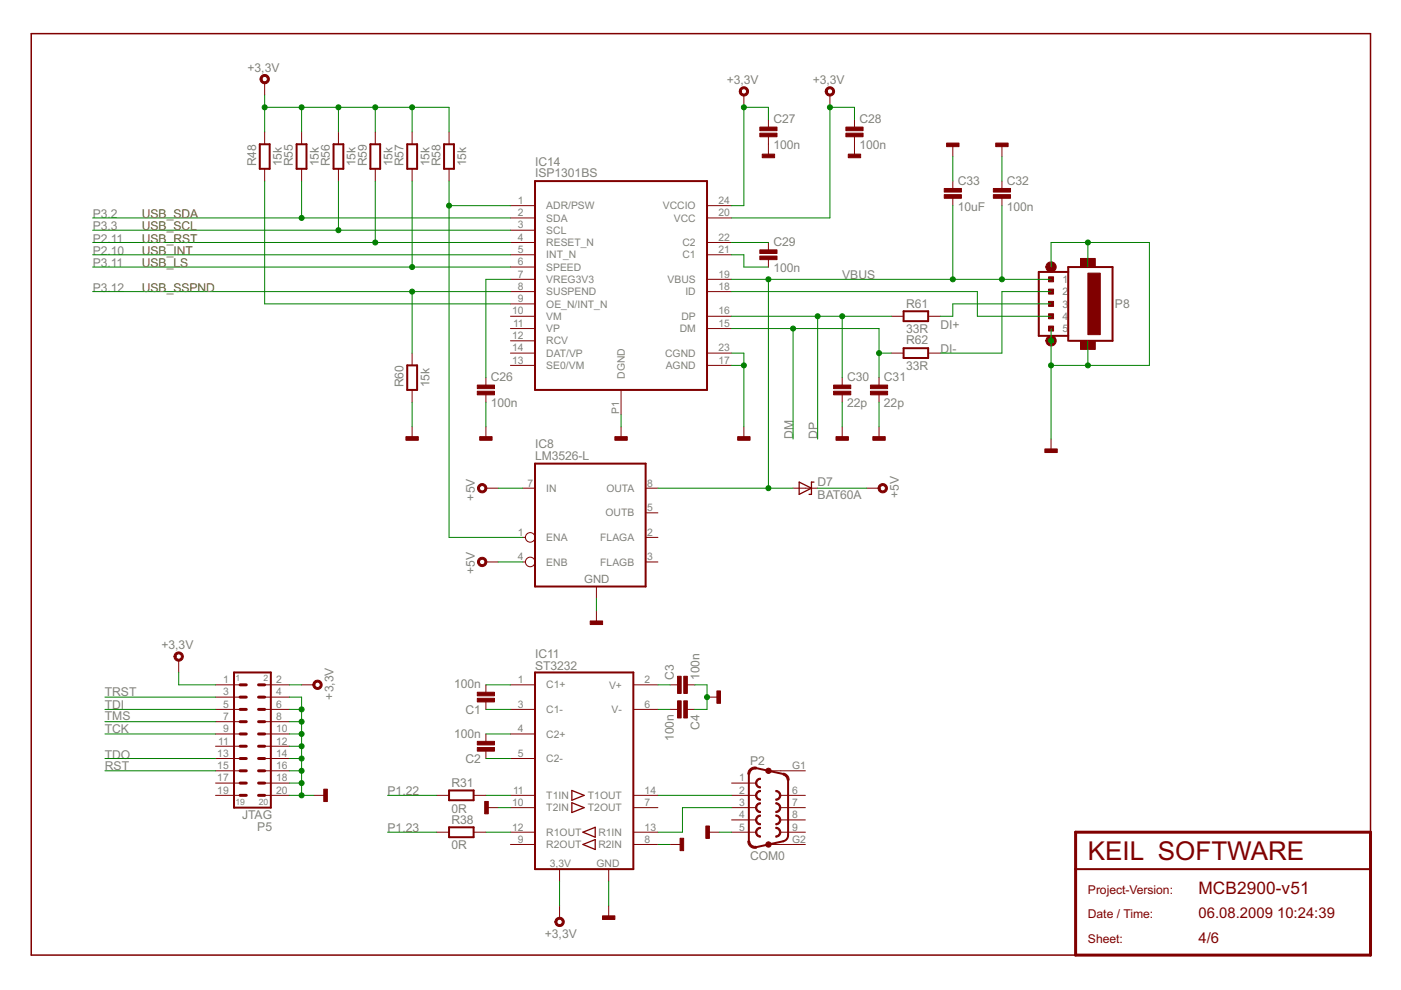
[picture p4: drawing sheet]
<svg xmlns="http://www.w3.org/2000/svg" width="297mm" height="210mm" viewBox="0 0 297 210" stroke-linecap="round" stroke-linejoin="round" font-family="sans-serif">
<g fill="#800000" stroke="#800000" stroke-width=".32">
<path d="M6.6 7.1v195.4z"/>
<path d="M6.6 7.1h284z"/>
<path d="M290.6 7.1v169.3z"/>
<path d="M6.6 202.5h221.4z"/>
</g>
<g fill="#800000" stroke="#800000" stroke-width=".63">
<path d="M228 184.3v18.2z"/>
<path d="M228 176.4v7.9z"/>
<path d="M228 176.4h62.6z"/>
<path d="M290.6 176.4v7.9z"/>
<path d="M290.6 184.3v18.2z"/>
<path d="M228 202.5h62.6z"/>
<path d="M50.9 155.6h1.3z"/>
<path d="M50.9 153h1.3z"/>
<path d="M50.9 150.4h1.3z"/>
<path d="M50.9 147.8h1.3z"/>
<path d="M50.9 145.2h1.3z"/>
<path d="M54.8 155.6h1.3z"/>
<path d="M54.8 153h1.3z"/>
<path d="M54.8 150.4h1.3z"/>
<path d="M54.8 147.8h1.3z"/>
<path d="M54.8 145.2h1.3z"/>
<path d="M50.9 158.2h1.3z"/>
<path d="M50.9 160.8h1.3z"/>
<path d="M50.9 163.4h1.3z"/>
<path d="M50.9 166h1.3z"/>
<path d="M50.9 168.6h1.3z"/>
<path d="M54.8 158.2h1.3z"/>
<path d="M54.8 160.8h1.3z"/>
<path d="M54.8 163.4h1.3z"/>
<path d="M54.8 166h1.3z"/>
<path d="M54.8 168.6h1.3z"/>
</g>
<g fill="#800000" stroke="#800000" stroke-width=".42">
<path d="M228 184.3h62.6z"/>
<path d="M113.4 142.6h20.9z"/>
<path d="M134.3 142.6v41.7z"/>
<path d="M113.4 184.3h20.9z"/>
<path d="M113.4 142.6v41.7z"/>
<path d="M160.3 162.9l2.6 .5z"/>
<path d="M162.9 163.4l3.2 .7z"/>
<path d="M167.1 165.4v11.7z"/>
<path d="M158.8 164.1v14.3z"/>
<path d="M160.3 179.6l2.6-.6z"/>
<path d="M162.9 179l3.2-.6z"/>
<path d="M95.2 167.6h5.2z"/>
<path d="M100.4 167.6v2.1z"/>
<path d="M95.2 169.7h5.2z"/>
<path d="M95.2 167.6v2.1z"/>
<path d="M95.2 175.4h5.2z"/>
<path d="M100.4 175.4v2.1z"/>
<path d="M95.2 177.5h5.2z"/>
<path d="M95.2 175.4v2.1z"/>
<path d="M49.6 142.6h7.8z"/>
<path d="M57.4 142.6v28.6z"/>
<path d="M49.6 171.2h7.8z"/>
<path d="M49.6 142.6v28.6z"/>
<path d="M55.1 30.6v5.2z"/>
<path d="M55.1 30.6h2.1z"/>
<path d="M57.2 30.6v5.2z"/>
<path d="M55.1 35.8h2.1z"/>
<path d="M62.9 30.6v5.2z"/>
<path d="M62.9 30.6h2.1z"/>
<path d="M65 30.6v5.2z"/>
<path d="M62.9 35.8h2.1z"/>
<path d="M70.7 30.6v5.2z"/>
<path d="M70.7 30.6h2.1z"/>
<path d="M72.8 30.6v5.2z"/>
<path d="M70.7 35.8h2.1z"/>
<path d="M86.3 30.6v5.2z"/>
<path d="M86.3 30.6h2.1z"/>
<path d="M88.4 30.6v5.2z"/>
<path d="M86.3 35.8h2.1z"/>
<path d="M94.1 30.6v5.2z"/>
<path d="M94.1 30.6h2.1z"/>
<path d="M96.2 30.6v5.2z"/>
<path d="M94.1 35.8h2.1z"/>
<path d="M78.5 30.6v5.2z"/>
<path d="M78.5 30.6h2.1z"/>
<path d="M80.6 30.6v5.2z"/>
<path d="M78.5 35.8h2.1z"/>
<path d="M86.3 77.5v5.2z"/>
<path d="M86.3 77.5h2.1z"/>
<path d="M88.4 77.5v5.2z"/>
<path d="M86.3 82.7h2.1z"/>
<path d="M191.6 66h5.2z"/>
<path d="M196.8 66v2.1z"/>
<path d="M191.6 68.1h5.2z"/>
<path d="M191.6 66v2.1z"/>
<path d="M191.6 73.8h5.2z"/>
<path d="M196.8 73.8v2.1z"/>
<path d="M191.6 75.9h5.2z"/>
<path d="M191.6 73.8v2.1z"/>
<path d="M113.4 124.4h23.5z"/>
<path d="M136.9 98.3v26.1z"/>
<path d="M113.4 98.3h23.5z"/>
<path d="M113.4 98.3v26.1z"/>
<path d="M113.4 82.7h36.5z"/>
<path d="M149.9 38.4v44.3z"/>
<path d="M113.4 38.4h36.5z"/>
<path d="M113.4 38.4v44.3z"/>
<path d="M220.2 57.7h6.3z"/>
<path d="M220.2 57.7v13.5z"/>
<path d="M220.2 71.2h6.3z"/>
<path d="M226.8 72.3h9.1z"/>
<path d="M226.5 56.6h9.4z"/>
<path d="M226.5 56.6v1.1z"/>
<path d="M226.5 57.7v13.5z"/>
<path d="M226.5 71.2v1.1z"/>
<path d="M235.9 56.6v15.7z"/>
</g>
<g fill="#800000" stroke="#800000" stroke-width=".21">
<path d="M118.6 192.1v2.6z"/>
<path d="M129.1 192.1v2.6z"/>
<path d="M149.9 147.8h2.6z"/>
<path d="M149.9 176.4h2.6z"/>
<path d="M66.5 168.6h2.7z"/>
<path d="M63.9 145.2h2.6z"/>
<path d="M37.9 140v2.6z"/>
<path d="M108.2 145.2h5.2z"/>
<path d="M108.2 150.4h5.2z"/>
<path d="M108.2 155.6h5.2z"/>
<path d="M108.2 160.8h5.2z"/>
<path d="M108.2 168.6h5.2z"/>
<path d="M108.2 171.2h5.2z"/>
<path d="M108.2 176.4h5.2z"/>
<path d="M108.2 179h5.2z"/>
<path d="M134.3 145.2h5.2z"/>
<path d="M134.3 150.4h5.2z"/>
<path d="M134.3 168.6h5.2z"/>
<path d="M134.3 171.2h5.2z"/>
<path d="M134.3 176.4h5.2z"/>
<path d="M134.3 179h5.2z"/>
<path d="M118.6 184.3v2.6z"/>
<path d="M129.1 184.3v2.6z"/>
<path d="M155.1 166h5.2z"/>
<path d="M165.5 168.6h5.3z"/>
<path d="M155.1 168.6h5.2z"/>
<path d="M165.5 171.2h5.3z"/>
<path d="M155.1 171.2h5.2z"/>
<path d="M165.5 173.8h5.3z"/>
<path d="M155.1 173.8h5.2z"/>
<path d="M165.5 176.4h5.3z"/>
<path d="M155.1 176.4h5.2z"/>
<path d="M165.5 163.4h5.3z"/>
<path d="M165.5 179h5.3z"/>
<path d="M162.9 163.4h2.6z"/>
<path d="M162.9 179h2.6z"/>
<path d="M103 148.8v1.6z"/>
<path d="M103 145.2v1.5z"/>
<path d="M103 159.3v1.5z"/>
<path d="M103 155.6v1.6z"/>
<path d="M142.1 145.2h1.6z"/>
<path d="M145.7 145.2h1.6z"/>
<path d="M145.7 150.4h1.6z"/>
<path d="M142.1 150.4h1.6z"/>
<path d="M92.6 168.6h2.6z"/>
<path d="M100.4 168.6h2.6z"/>
<path d="M92.6 176.4h2.6z"/>
<path d="M100.4 176.4h2.6z"/>
<path d="M45.7 145.2h5.2z"/>
<path d="M45.7 147.8h5.2z"/>
<path d="M45.7 150.4h5.2z"/>
<path d="M45.7 153h5.2z"/>
<path d="M45.7 155.6h5.2z"/>
<path d="M45.7 158.2h5.2z"/>
<path d="M45.7 160.8h5.2z"/>
<path d="M45.7 163.4h5.2z"/>
<path d="M45.7 166h5.2z"/>
<path d="M45.7 168.6h5.2z"/>
<path d="M56.1 145.2h5.2z"/>
<path d="M56.1 147.8h5.2z"/>
<path d="M56.1 150.4h5.2z"/>
<path d="M56.1 153h5.2z"/>
<path d="M56.1 155.6h5.2z"/>
<path d="M56.1 158.2h5.2z"/>
<path d="M56.1 160.8h5.2z"/>
<path d="M56.1 163.4h5.2z"/>
<path d="M56.1 166h5.2z"/>
<path d="M56.1 168.6h5.2z"/>
<path d="M56.1 17.5v2.7z"/>
<path d="M87.4 90.5v2.6z"/>
<path d="M131.7 90.5v2.6z"/>
<path d="M103 90.5v2.6z"/>
<path d="M157.7 90.5v2.6z"/>
<path d="M157.7 20.2v2.6z"/>
<path d="M176 20.2v2.6z"/>
<path d="M162.9 30.6v2.6z"/>
<path d="M181.2 30.6v2.6z"/>
<path d="M178.6 90.5v2.6z"/>
<path d="M186.4 90.5v2.6z"/>
<path d="M212.4 30.6v2.6z"/>
<path d="M202 30.6v2.6z"/>
<path d="M222.8 93.1v2.6z"/>
<path d="M126.4 129.6v2.6z"/>
<path d="M103 103.5h2.6z"/>
<path d="M103 119.1h2.6z"/>
<path d="M183.8 103.5h2.6z"/>
<path d="M56.1 35.8v2.6z"/>
<path d="M56.1 28v2.6z"/>
<path d="M63.9 35.8v2.6z"/>
<path d="M63.9 28v2.6z"/>
<path d="M71.8 35.8v2.6z"/>
<path d="M71.8 28v2.6z"/>
<path d="M87.4 35.8v2.6z"/>
<path d="M87.4 28v2.6z"/>
<path d="M95.2 35.8v2.6z"/>
<path d="M95.2 28v2.6z"/>
<path d="M79.6 35.8v2.6z"/>
<path d="M79.6 28v2.6z"/>
<path d="M87.4 82.7v2.6z"/>
<path d="M87.4 74.9v2.6z"/>
<path d="M189 67.1h2.6z"/>
<path d="M196.8 67.1h2.6z"/>
<path d="M189 74.9h2.6z"/>
<path d="M196.8 74.9h2.6z"/>
<path d="M103 80.1v1.5z"/>
<path d="M103 83.7v1.6z"/>
<path d="M162.9 25.4v1.5z"/>
<path d="M162.9 29v1.6z"/>
<path d="M181.2 25.4v1.5z"/>
<path d="M181.2 29v1.6z"/>
<path d="M162.9 51.4v1.6z"/>
<path d="M162.9 55.1v1.5z"/>
<path d="M212.4 38.4v1.6z"/>
<path d="M212.4 42v1.6z"/>
<path d="M178.6 80.1v1.5z"/>
<path d="M178.6 83.7v1.6z"/>
<path d="M186.4 80.1v1.5z"/>
<path d="M186.4 83.7v1.6z"/>
<path d="M202 38.4v1.6z"/>
<path d="M202 42v1.6z"/>
<path d="M168.1 103.5h2.7z"/>
<path d="M170.8 103.5h2.6z"/>
<path d="M110.8 103.5h2.6z"/>
<path d="M126.4 124.4v2.6z"/>
<path d="M110.8 113.9h.6z"/>
<path d="M136.9 113.9h2.6z"/>
<path d="M136.9 103.5h2.6z"/>
<path d="M110.8 119.1h.6z"/>
<path d="M136.9 119.1h2.6z"/>
<path d="M136.9 108.7h2.6z"/>
<path d="M149.9 43.6h5.2z"/>
<path d="M149.9 46.2h5.2z"/>
<path d="M131.7 82.7v5.2z"/>
<path d="M108.2 43.6h5.2z"/>
<path d="M108.2 46.2h5.2z"/>
<path d="M108.2 48.8h5.2z"/>
<path d="M108.2 51.4h5.2z"/>
<path d="M108.2 54h5.2z"/>
<path d="M108.2 56.6h5.2z"/>
<path d="M108.2 59.2h5.2z"/>
<path d="M108.2 61.8h5.2z"/>
<path d="M108.2 64.4h5.2z"/>
<path d="M108.2 67.1h5.2z"/>
<path d="M108.2 69.7h5.2z"/>
<path d="M108.2 72.3h5.2z"/>
<path d="M149.9 74.9h5.2z"/>
<path d="M149.9 51.4h5.2z"/>
<path d="M149.9 54h5.2z"/>
<path d="M149.9 59.2h5.2z"/>
<path d="M149.9 61.8h5.2z"/>
<path d="M149.9 77.5h5.2z"/>
<path d="M149.9 67.1h5.2z"/>
<path d="M149.9 69.7h5.2z"/>
<path d="M108.2 74.9h5.2z"/>
<path d="M108.2 77.5h5.2z"/>
<path d="M142.1 179h2.6z"/>
<path d="M103 171.2h2.6z"/>
<path d="M117.8 194.9a1 1 0 0 1 1.6 0 1 1 0 0 1-.4 1.5 1 1 0 0 1-1.4-.9h.5a.58 .58 0 0 1 .8-.5 .58 .58 0 0 1 .1 .9 .58 .58 0 0 1-.9-.3v-.1h-.5z" fill-rule="evenodd"/>
<path d="M66.5 144.6a.99 .99 0 0 1 1.6 0 .99 .99 0 0 1-.5 1.5 .99 .99 0 0 1-1.3-.9h.5a.57 .57 0 0 1 .8-.5 .57 .57 0 0 1 .1 1 .57 .57 0 0 1-.9-.3v-.2h-.5z" fill-rule="evenodd"/>
<path d="M37.1 138.6a.99 .99 0 0 1 1.6 0 .99 .99 0 0 1-.5 1.5 .99 .99 0 0 1-1.3-.9h.4a.58 .58 0 0 1 .9-.5 .58 .58 0 0 1 .1 1 .58 .58 0 0 1-1-.3v-.2h-.4z" fill-rule="evenodd"/>
<path d="M160.4 168l.7-.4h.1v.3a.78 .78 0 0 0-.7 .7 .78 .78 0 0 0 .7 .8v.3a1.04 1.04 0 0 1-.9-.6 1.04 1.04 0 0 1 .1-1.1z" fill-rule="evenodd"/>
<path d="M164.5 167.6a1.04 1.04 0 0 1 1.1 1 1.04 1.04 0 0 1-1.1 1.1v-.3a.78 .78 0 0 0 .8-.8 .78 .78 0 0 0-.8-.7z" fill-rule="evenodd"/>
<path d="M160.4 165.4l.7-.4h.1v.2a.78 .78 0 0 0-.7 .8 .78 .78 0 0 0 .7 .8v.3a1.04 1.04 0 0 1-.9-.6 1.04 1.04 0 0 1 .1-1.1z" fill-rule="evenodd"/>
<path d="M164.5 172.8a1.04 1.04 0 0 1 1.1 1 1.04 1.04 0 0 1-1.1 1.1v-.3a.78 .78 0 0 0 .8-.8 .78 .78 0 0 0-.8-.7z" fill-rule="evenodd"/>
<path d="M160.4 170.6l.7-.4h.1v.3a.78 .78 0 0 0-.7 .7 .78 .78 0 0 0 .7 .8v.3a1.04 1.04 0 0 1-.9-.6 1.04 1.04 0 0 1 .1-1.1z" fill-rule="evenodd"/>
<path d="M164.5 170.2a1.04 1.04 0 0 1 1.1 1 1.04 1.04 0 0 1-1.1 1.1v-.3a.78 .78 0 0 0 .8-.8 .78 .78 0 0 0-.8-.7z" fill-rule="evenodd"/>
<path d="M160.4 173.2l.7-.4h.1v.3a.78 .78 0 0 0-.7 .7 .78 .78 0 0 0 .7 .8v.3a1.04 1.04 0 0 1-.9-.6 1.04 1.04 0 0 1 .1-1.1z" fill-rule="evenodd"/>
<path d="M164.5 175.4a1.05 1.05 0 0 1 1.1 1.1 1.05 1.05 0 0 1-1.1 1v-.3a.78 .78 0 0 0 .8-.8 .78 .78 0 0 0-.8-.7z" fill-rule="evenodd"/>
<path d="M160.4 175.8l.7-.4h.1v.3a.78 .78 0 0 0-.7 .7 .78 .78 0 0 0 .7 .8v.3a1.05 1.05 0 0 1-.9-.6 1.05 1.05 0 0 1 .1-1.1z" fill-rule="evenodd"/>
<path d="M159 163.1l.6-.4h.8l-.1 .4-.8 .1-.4 .4-.1 .5h-.4v-.5z" fill-rule="evenodd"/>
<path d="M166.1 163.9l.5 .2a1.39 1.39 0 0 1 .7 1.3h-.4l-.2-.6-.7-.5z" fill-rule="evenodd"/>
<path d="M158.6 178.4h.4l.1 .5 .4 .4 .8 .1 .1 .4a1.49 1.49 0 0 1-1.8-1.4z" fill-rule="evenodd"/>
<path d="M55.3 16.2a.99 .99 0 0 1 1.6 0 .99 .99 0 0 1-.5 1.5 .99 .99 0 0 1-1.3-.9h.4a.57 .57 0 0 1 .8-.6 .57 .57 0 0 1 .2 .9 .57 .57 0 0 1-.9-.1l-.1-.2h-.4z" fill-rule="evenodd"/>
<path d="M156.9 18.8a.99 .99 0 0 1 1.6-.1 .99 .99 0 0 1-.4 1.6 .99 .99 0 0 1-1.4-.9h.4a.57 .57 0 0 1 .8-.6 .57 .57 0 0 1 .2 .9 .57 .57 0 0 1-.9-.1l-.1-.2h-.4z" fill-rule="evenodd"/>
<path d="M175.2 18.8a.99 .99 0 0 1 1.6 0 .99 .99 0 0 1-.6 1.5 .99 .99 0 0 1-1.2-.9h.4a.58 .58 0 0 1 .8-.5 .58 .58 0 0 1 .1 .9 .58 .58 0 0 1-.9-.2v-.2h-.4z" fill-rule="evenodd"/>
<path d="M101.4 102.9a.99 .99 0 0 1 1.6 0 .99 .99 0 0 1-.5 1.6 .99 .99 0 0 1-1.3-1h.5a.58 .58 0 0 1 .8-.5 .58 .58 0 0 1 .1 1 .58 .58 0 0 1-.9-.3v-.2h-.5z" fill-rule="evenodd"/>
<path d="M101.4 118.6a.99 .99 0 0 1 1.6 0 .99 .99 0 0 1-.5 1.5 .99 .99 0 0 1-1.3-1h.5a.58 .58 0 0 1 .8-.5 .58 .58 0 0 1 .1 1 .58 .58 0 0 1-.9-.3v-.2h-.5z" fill-rule="evenodd"/>
<path d="M186.4 102.9a1 1 0 0 1 1.6 0 1 1 0 0 1-.5 1.6 1 1 0 0 1-1.3-1h.4a.58 .58 0 0 1 .8-.5 .58 .58 0 0 1 .1 1 .58 .58 0 0 1-.9-.3v-.2h-.4z" fill-rule="evenodd"/>
<path d="M222 71.5a1.1 1.1 0 0 1 1.8 .2 1.1 1.1 0 0 1-.7 1.6 1.1 1.1 0 0 1-1.4-1h1.2h-1.2z" fill-rule="evenodd"/>
<path d="M222 55.9a1.1 1.1 0 0 1 1.8 .1 1.1 1.1 0 0 1-.7 1.7 1.1 1.1 0 0 1-1.4-1.1h1.2h-1.2z" fill-rule="evenodd"/>
<circle cx="162.9" cy="163.4" r=".57"/>
<circle cx="162.9" cy="179.1" r=".58"/>
</g>
<g fill="#800000" stroke="#800000" stroke-width=".21">
<path d="M127.7 194.2h2.7v.7h-2.7z"/>
<path d="M152 146.5h.8v2.6h-.8z"/>
<path d="M149.6 175.1h.8v2.7h-.8z"/>
<path d="M68.6 167.3h.8v2.6h-.8z"/>
<path d="M101.2 148.1h3.6v.7h-3.6z"/>
<path d="M101.2 146.8h3.6v.7h-3.6z"/>
<path d="M101.2 158.5h3.6v.8h-3.6z"/>
<path d="M101.2 157.2h3.6v.7h-3.6z"/>
<path d="M143.7 143.4h.7v3.6h-.7z"/>
<path d="M145 143.4h.7v3.6h-.7z"/>
<path d="M145 148.6h.7v3.6h-.7z"/>
<path d="M143.7 148.6h.7v3.6h-.7z"/>
<path d="M86.1 92.6h2.6v.7h-2.6z"/>
<path d="M130.4 92.6h2.6v.7h-2.6z"/>
<path d="M101.7 92.6h2.6v.7h-2.6z"/>
<path d="M156.4 92.6h2.6v.7h-2.6z"/>
<path d="M161.6 32.7h2.6v.7h-2.6z"/>
<path d="M179.9 32.7h2.6v.7h-2.6z"/>
<path d="M177.2 92.6h2.7v.7h-2.7z"/>
<path d="M185.1 92.6h2.6v.7h-2.6z"/>
<path d="M211.1 30.3h2.6v.8h-2.6z"/>
<path d="M200.7 30.3h2.6v.8h-2.6z"/>
<path d="M221.5 95.2h2.7v.7h-2.7z"/>
<path d="M125.1 131.7h2.7v.7h-2.7z"/>
<path d="M101.2 81.6h3.6v.8h-3.6z"/>
<path d="M101.2 83h3.6v.7h-3.6z"/>
<path d="M161.1 26.9h3.6v.8h-3.6z"/>
<path d="M161.1 28.2h3.6v.8h-3.6z"/>
<path d="M179.3 26.9h3.7v.8h-3.7z"/>
<path d="M179.3 28.2h3.7v.8h-3.7z"/>
<path d="M161.1 53h3.6v.7h-3.6z"/>
<path d="M161.1 54.3h3.6v.8h-3.6z"/>
<path d="M210.6 40h3.6v.7h-3.6z"/>
<path d="M210.6 41.3h3.6v.7h-3.6z"/>
<path d="M176.7 81.6h3.7v.8h-3.7z"/>
<path d="M176.7 83h3.7v.7h-3.7z"/>
<path d="M184.6 81.6h3.6v.8h-3.6z"/>
<path d="M184.6 83h3.6v.7h-3.6z"/>
<path d="M200.2 40h3.6v.7h-3.6z"/>
<path d="M200.2 41.3h3.6v.7h-3.6z"/>
<path d="M144.2 177.7h.7v2.7h-.7z"/>
<path d="M102.8 169.9h.7v2.7h-.7z"/>
<path d="M222.3 61.3h1.1v1.1h-1.1z"/>
<path d="M222.3 63.9h1.1v1.1h-1.1z"/>
<path d="M222.3 58.7h1.1v1.1h-1.1z"/>
<path d="M222.3 66.5h1.1v1.1h-1.1z"/>
<path d="M222.3 69.1h1.1v1.1h-1.1z"/>
<path d="M230.7 57.9h2.6v13.1h-2.6z"/>
<path d="M229.1 72.3h3.1v1.8h-3.1z"/>
<path d="M229.1 54.8h3.1v1.8h-3.1z"/>
</g>
<g fill="#800000" stroke="#800000" stroke-width=".28">
<path d="M121.2 167.6l2.6 1z"/>
<path d="M121.2 169.7l2.6-1.1z"/>
<path d="M121.2 167.6v2.1z"/>
<path d="M121.2 170.2l2.6 1z"/>
<path d="M121.2 172.3l2.6-1.1z"/>
<path d="M121.2 170.2v2.1z"/>
<path d="M123.6 176.4l2.6 1.1z"/>
<path d="M123.6 176.4l2.6-1z"/>
<path d="M126.2 175.4v2.1z"/>
<path d="M123.6 179l2.6 1.1z"/>
<path d="M123.6 179l2.6-1z"/>
<path d="M126.2 178v2.1z"/>
<path d="M169.4 104.8l2.6-1.3z"/>
<path d="M169.4 102.2l2.6 1.3z"/>
<path d="M172 102.2v1.3z"/>
<path d="M169.4 102.2v2.6z"/>
<path d="M172 103.5v1.3z"/>
<path d="M172 102.2h.6z"/>
<path d="M171.5 104.8h.5z"/>
</g>
<path d="M167.1 177.1l-.3 .8-.7 .5" fill="none" stroke="#800000" stroke-width=".42"/>
<g fill="none" stroke="#800000" stroke-width=".21">
<circle cx="112.4" cy="113.9" r="1.02"/>
<circle cx="112.4" cy="119.1" r="1.02"/>
</g>
<g fill="#008000" stroke="#008000" stroke-width=".21">
<path d="M118.6 186.9v5.2z"/>
<path d="M61.3 145.2h2.6z"/>
<path d="M37.9 142.6v2.6z"/>
<path d="M37.9 145.2h7.8z"/>
<path d="M162.9 22.8v2.6z"/>
<path d="M157.7 22.8v20.8z"/>
<path d="M155.1 43.6h2.6z"/>
<path d="M157.7 22.8h5.2z"/>
<path d="M181.2 22.8v2.6z"/>
<path d="M155.1 46.2h20.9z"/>
<path d="M176 22.8v23.4z"/>
<path d="M176 22.8h5.2z"/>
<path d="M71.8 22.8v5.2z"/>
<path d="M63.9 22.8v5.2z"/>
<path d="M63.9 22.8h7.9z"/>
<path d="M56.1 20.2v2.6z"/>
<path d="M56.1 22.8h7.8z"/>
<path d="M56.1 22.8v5.2z"/>
<path d="M71.8 22.8h7.8z"/>
<path d="M79.6 22.8h7.8z"/>
<path d="M87.4 22.8h7.8z"/>
<path d="M95.2 22.8v5.2z"/>
<path d="M87.4 22.8v5.2z"/>
<path d="M79.6 22.8v5.2z"/>
<path d="M103 145.2h5.2z"/>
<path d="M103 155.6h5.2z"/>
<path d="M103 150.4h5.2z"/>
<path d="M103 160.8h5.2z"/>
<path d="M139.5 145.2h2.6z"/>
<path d="M139.5 150.4h2.6z"/>
<path d="M144.7 171.2h10.4z"/>
<path d="M144.7 171.2v5.2z"/>
<path d="M139.5 176.4h5.2z"/>
<path d="M129.1 186.9v5.2z"/>
<path d="M149.9 145.2v2.6z"/>
<path d="M147.3 145.2h2.6z"/>
<path d="M149.9 147.8v2.6z"/>
<path d="M147.3 150.4h2.6z"/>
<path d="M152.5 176.4h2.6z"/>
<path d="M63.9 168.6h2.6z"/>
<path d="M61.3 168.6h2.6z"/>
<path d="M63.9 166v2.6z"/>
<path d="M63.9 163.4v2.6z"/>
<path d="M63.9 160.8v2.6z"/>
<path d="M63.9 158.2v2.6z"/>
<path d="M63.9 155.6v2.6z"/>
<path d="M63.9 153v2.6z"/>
<path d="M63.9 150.4v2.6z"/>
<path d="M63.9 147.8v2.6z"/>
<path d="M61.3 147.8h2.6z"/>
<path d="M61.3 150.4h2.6z"/>
<path d="M61.3 153h2.6z"/>
<path d="M61.3 155.6h2.6z"/>
<path d="M61.3 158.2h2.6z"/>
<path d="M61.3 160.8h2.6z"/>
<path d="M61.3 163.4h2.6z"/>
<path d="M61.3 166h2.6z"/>
<path d="M103 85.3v5.2z"/>
<path d="M131.7 87.9v2.6z"/>
<path d="M155.1 77.5h2.6z"/>
<path d="M157.7 77.5v13z"/>
<path d="M155.1 74.9h2.6z"/>
<path d="M157.7 74.9v2.6z"/>
<path d="M178.6 85.3v5.2z"/>
<path d="M186.4 85.3v5.2z"/>
<path d="M212.4 33.2v5.2z"/>
<path d="M202 33.2v5.2z"/>
<path d="M222.8 77.5v15.6z"/>
<path d="M222.8 72.3v5.2z"/>
<path d="M222.8 69.7v2.6z"/>
<path d="M222.8 77.5h7.9z"/>
<path d="M230.7 72.3v5.2z"/>
<path d="M230.7 77.5h13z"/>
<path d="M243.7 51.4v26.1z"/>
<path d="M230.7 51.4h13z"/>
<path d="M230.7 51.4v5.2z"/>
<path d="M222.8 51.4h7.9z"/>
<path d="M222.8 51.4v5.2z"/>
<path d="M126.4 127v2.6z"/>
<path d="M87.4 85.3v5.2z"/>
<path d="M105.6 171.2h2.6z"/>
<path d="M139.5 179h2.6z"/>
<path d="M82.2 168.6h10.4z"/>
<path d="M82.2 176.4h10.4z"/>
<path d="M139.5 168.6h15.6z"/>
<path d="M103 168.6h5.2z"/>
<path d="M103 176.4h5.2z"/>
<path d="M22.2 147.8h23.5z"/>
<path d="M22.2 160.8h23.5z"/>
<path d="M22.2 153h23.5z"/>
<path d="M22.2 155.6h23.5z"/>
<path d="M22.2 150.4h23.5z"/>
<path d="M22.2 163.4h23.5z"/>
<path d="M95.2 43.6h13z"/>
<path d="M95.2 38.4v5.2z"/>
<path d="M95.2 113.9h15.6z"/>
<path d="M95.2 43.6v70.3z"/>
<path d="M63.9 46.2h44.3z"/>
<path d="M63.9 38.4v7.8z"/>
<path d="M19.6 46.2h44.3z"/>
<path d="M71.8 48.8h36.4z"/>
<path d="M19.6 48.8h52.2z"/>
<path d="M71.8 38.4v10.4z"/>
<path d="M87.4 56.6h20.8z"/>
<path d="M87.4 38.4v18.2z"/>
<path d="M19.6 56.6h67.8z"/>
<path d="M56.1 38.4v26z"/>
<path d="M56.1 64.4h52.1z"/>
<path d="M103 59.2h5.2z"/>
<path d="M103 59.2v20.9z"/>
<path d="M155.1 51.4h7.8z"/>
<path d="M155.1 54h2.6z"/>
<path d="M157.7 54v2.6z"/>
<path d="M157.7 56.6h5.2z"/>
<path d="M155.1 69.7h13z"/>
<path d="M168.1 69.7v23.4z"/>
<path d="M168.1 69.7h18.3z"/>
<path d="M186.4 69.7v5.2z"/>
<path d="M186.4 74.9v5.2z"/>
<path d="M186.4 74.9h2.6z"/>
<path d="M155.1 61.8h52.1z"/>
<path d="M207.2 61.8v5.3z"/>
<path d="M207.2 67.1h15.6z"/>
<path d="M178.6 67.1h10.4z"/>
<path d="M155.1 67.1h18.3z"/>
<path d="M173.4 67.1v26z"/>
<path d="M173.4 67.1h5.2z"/>
<path d="M178.6 67.1v13z"/>
<path d="M199.4 67.1h2.6z"/>
<path d="M202 64.4v2.7z"/>
<path d="M202 64.4h20.8z"/>
<path d="M199.4 74.9h13z"/>
<path d="M212.4 61.8v13.1z"/>
<path d="M212.4 61.8h10.4z"/>
<path d="M105.6 103.5h5.2z"/>
<path d="M105.6 119.1h5.2z"/>
<path d="M173.4 103.5h10.4z"/>
<path d="M79.6 51.4h28.6z"/>
<path d="M79.6 38.4v13z"/>
<path d="M19.6 51.4h60z"/>
<path d="M19.6 54h88.6z"/>
<path d="M87.4 61.8h20.8z"/>
<path d="M19.6 61.8h67.8z"/>
<path d="M87.4 61.8v13.1z"/>
<path d="M139.5 103.5h23.4z"/>
<path d="M162.9 103.5h5.2z"/>
<path d="M212.4 43.6v15.6z"/>
<path d="M202 59.2h10.4z"/>
<path d="M202 43.6v15.6z"/>
<path d="M162.9 59.2h39.1z"/>
<path d="M162.9 59.2v44.3z"/>
<path d="M155.1 59.2h7.8z"/>
<path d="M212.4 59.2h10.4z"/>
<circle cx="157.7" cy="22.8" r=".53"/>
<circle cx="176" cy="22.8" r=".53"/>
<circle cx="71.8" cy="22.8" r=".53"/>
<circle cx="63.9" cy="22.8" r=".53"/>
<circle cx="56.1" cy="22.8" r=".53"/>
<circle cx="87.4" cy="22.8" r=".53"/>
<circle cx="79.6" cy="22.8" r=".53"/>
<circle cx="149.9" cy="147.8" r=".53"/>
<circle cx="63.9" cy="168.6" r=".53"/>
<circle cx="63.9" cy="150.4" r=".53"/>
<circle cx="63.9" cy="153" r=".53"/>
<circle cx="63.9" cy="155.6" r=".53"/>
<circle cx="63.9" cy="158.2" r=".53"/>
<circle cx="63.9" cy="160.8" r=".53"/>
<circle cx="63.9" cy="163.4" r=".53"/>
<circle cx="63.9" cy="166" r=".53"/>
<circle cx="157.7" cy="77.5" r=".53"/>
<circle cx="222.8" cy="77.5" r=".53"/>
<circle cx="230.7" cy="77.5" r=".53"/>
<circle cx="230.7" cy="51.4" r=".53"/>
<circle cx="222.8" cy="72.3" r=".53"/>
<circle cx="95.2" cy="43.6" r=".53"/>
<circle cx="63.9" cy="46.2" r=".53"/>
<circle cx="71.8" cy="48.8" r=".53"/>
<circle cx="87.4" cy="56.6" r=".53"/>
<circle cx="168.1" cy="69.7" r=".53"/>
<circle cx="186.4" cy="74.9" r=".53"/>
<circle cx="173.4" cy="67.1" r=".53"/>
<circle cx="178.6" cy="67.1" r=".53"/>
<circle cx="79.6" cy="51.4" r=".53"/>
<circle cx="87.4" cy="61.8" r=".53"/>
<circle cx="162.9" cy="103.5" r=".53"/>
<circle cx="202" cy="59.2" r=".53"/>
<circle cx="162.9" cy="59.2" r=".53"/>
<circle cx="212.4" cy="59.2" r=".53"/>
</g>
<text font-size="6.2" fill="#800000" x="230.7" y="182.4">KEIL SOFTWARE</text>
<text font-size="4.1" fill="#800000" x="254.1" y="189.5">MCB2900-v51</text>
<g font-size="3.5" fill="#800000">
<text x="254.1" y="194.7">06.08.2009</text>
<text x="270.8" y="194.7">10:24:39</text>
<text x="254.1" y="199.9">4/6</text>
</g>
<g font-size="2.9" fill="#808080">
<text x="52.5" y="15.2">+3,3V</text>
<text x="154.1" y="17.8">+3,3V</text>
<text x="172.3" y="17.8">+3,3V</text>
<text x="164" y="26.1">C27</text>
<text x="182.2" y="26.1">C28</text>
<text x="54.3" y="35.3" transform="rotate(-90 54.3 35.3)">R48</text>
<text x="59.8" y="35.3" transform="rotate(-90 59.8 35.3)">15k</text>
<text x="62.1" y="35.3" transform="rotate(-90 62.1 35.3)">R55</text>
<text x="67.6" y="35.3" transform="rotate(-90 67.6 35.3)">15k</text>
<text x="69.9" y="35.3" transform="rotate(-90 69.9 35.3)">R56</text>
<text x="75.4" y="35.3" transform="rotate(-90 75.4 35.3)">15k</text>
<text x="77.7" y="35.3" transform="rotate(-90 77.7 35.3)">R59</text>
<text x="83.2" y="35.3" transform="rotate(-90 83.2 35.3)">15k</text>
<text x="85.6" y="35.3" transform="rotate(-90 85.6 35.3)">R57</text>
<text x="91" y="35.3" transform="rotate(-90 91 35.3)">15k</text>
<text x="93.4" y="35.3" transform="rotate(-90 93.4 35.3)">R58</text>
<text x="98.8" y="35.3" transform="rotate(-90 98.8 35.3)">15k</text>
<text x="113.4" y="35.1">IC14</text>
<text x="164" y="31.6">100n</text>
<text x="182.2" y="31.6">100n</text>
<text x="113.4" y="37.6">ISP1301BS</text>
<text x="203" y="39.2">C33</text>
<text x="213.5" y="39.2">C32</text>
<text x="19.7" y="46.2">P3.2</text>
<text x="203" y="44.6">10uF</text>
<text x="213.5" y="44.6">100n</text>
<text x="19.7" y="48.8">P3.3</text>
<text x="19.7" y="51.4">P2.11</text>
<text x="164" y="52.2">C29</text>
<text x="19.7" y="56.6">P3.11</text>
<text x="19.7" y="54">P2.10</text>
<text x="164" y="57.7">100n</text>
<text x="178.6" y="59.2">VBUS</text>
<text x="19.7" y="61.8">P3.12</text>
<text x="192.1" y="65.2">R61</text>
<text x="236.4" y="65.2">P8</text>
<text x="192.1" y="70.7">33R</text>
<text x="199.4" y="69.7">DI+</text>
<text x="192.1" y="73">R62</text>
<text x="199.4" y="74.9">DI-</text>
<text x="85.6" y="82.2" transform="rotate(-90 85.6 82.2)">R60</text>
<text x="91" y="82.2" transform="rotate(-90 91 82.2)">15k</text>
<text x="104.1" y="80.9">C26</text>
<text x="179.6" y="80.9">C30</text>
<text x="187.4" y="80.9">C31</text>
<text x="192.1" y="78.5">33R</text>
<text x="104.1" y="86.3">100n</text>
<text x="179.6" y="86.3">22p</text>
<text x="187.4" y="86.3">22p</text>
<text x="113.4" y="95">IC8</text>
<text x="168.1" y="93.1" transform="rotate(-90 168.1 93.1)">DM</text>
<text x="173.3" y="93.1" transform="rotate(-90 173.3 93.1)">DP</text>
<text x="113.4" y="97.5">LM3526-L</text>
<text x="100.7" y="106.1" transform="rotate(-90 100.7 106.1)">+5V</text>
<text x="173.3" y="105.9">BAT60A</text>
<text x="173.3" y="103">D7</text>
<text x="190.5" y="105.5" transform="rotate(-90 190.5 105.5)">+5V</text>
<text x="100.7" y="121.7" transform="rotate(-90 100.7 121.7)">+5V</text>
<text x="34.2" y="137.6">+3,3V</text>
<text x="113.4" y="142.1">ST3232</text>
<text x="113.4" y="139.6">IC11</text>
<text x="22.3" y="147.5">TRST</text>
<text x="70.7" y="148.3" transform="rotate(-90 70.7 148.3)">+3,3V</text>
<text x="96.3" y="146">100n</text>
<text x="142.9" y="144.2" transform="rotate(-90 142.9 144.2)">C3</text>
<text x="148.3" y="144.2" transform="rotate(-90 148.3 144.2)">100n</text>
<text x="22.3" y="152.7">TMS</text>
<text x="22.3" y="155.4">TCK</text>
<text x="22.3" y="150.4">TDI</text>
<text x="98.7" y="151.4">C1</text>
<text x="148.3" y="154.7" transform="rotate(-90 148.3 154.7)">C4</text>
<text x="22.3" y="160.8">TDO</text>
<text x="96.3" y="156.4">100n</text>
<text x="98.7" y="161.9">C2</text>
<text x="142.9" y="157.1" transform="rotate(-90 142.9 157.1)">100n</text>
<text x="22.3" y="163.2">RST</text>
<text x="95.7" y="166.8">R31</text>
<text x="159" y="162.1">P2</text>
<text x="51.4" y="173.6">JTAG</text>
<text x="82.2" y="168.6">P1.22</text>
<text x="95.7" y="172.3">0R</text>
<text x="54.6" y="176.2">P5</text>
<text x="82.2" y="176.5">P1.23</text>
<text x="95.7" y="174.6">R38</text>
<text x="95.7" y="180.1">0R</text>
<text x="159" y="182.3">COM0</text>
<text x="115.5" y="198.9">+3,3V</text>
</g>
<g font-size="2.9" fill="#808000">
<text x="30.1" y="46.2">USB_SDA</text>
<text x="30.1" y="51.4">USB_RST</text>
<text x="30.1" y="48.8">USB_SCL</text>
<text x="30.1" y="56.6">USB_LS</text>
<text x="30.1" y="54">USB_INT</text>
<text x="30.1" y="61.8">USB_SSPND</text>
</g>
<g font-size="2.9" fill="#800000">
<text x="230.7" y="189.5">Project-Version:</text>
<text x="230.7" y="194.7">Date / Time:</text>
<text x="230.7" y="199.9">Sheet:</text>
</g>
<text font-size="2.7" fill="#808080" x="123.9" y="123.6">GND</text>
<g font-size="2.5" fill="#808080">
<text x="109.8" y="43.2">1</text>
<text x="109.8" y="45.8">2</text>
<text x="115.8" y="44.4">ADR/PSW</text>
<text x="115.8" y="47">SDA</text>
<text x="140.5" y="44.4">VCCIO</text>
<text x="142.9" y="47">VCC</text>
<text x="152.3" y="43.2">24</text>
<text x="152.3" y="45.8">20</text>
<text x="109.8" y="48.4">3</text>
<text x="109.8" y="51.1">4</text>
<text x="109.8" y="53.7">5</text>
<text x="115.8" y="49.6">SCL</text>
<text x="115.8" y="52.2">RESET_N</text>
<text x="144.7" y="52.2">C2</text>
<text x="152.3" y="51.1">22</text>
<text x="152.3" y="53.7">21</text>
<text x="109.8" y="56.3">6</text>
<text x="109.8" y="58.9">7</text>
<text x="115.8" y="54.8">INT_N</text>
<text x="115.8" y="57.4">SPEED</text>
<text x="144.7" y="54.8">C1</text>
<text x="152.3" y="58.9">19</text>
<text x="109.8" y="61.5">8</text>
<text x="109.8" y="64.1">9</text>
<text x="115.8" y="60">VREG3V3</text>
<text x="115.8" y="62.6">SUSPEND</text>
<text x="115.8" y="65.2">OE_N/INT_N</text>
<text x="141.5" y="60">VBUS</text>
<text x="145.3" y="62.6">ID</text>
<text x="152.3" y="61.5">18</text>
<text x="225.2" y="62.6">2</text>
<text x="225.2" y="60">1</text>
<text x="225.2" y="65.2">3</text>
<text x="108.6" y="66.7">10</text>
<text x="108.6" y="71.9">12</text>
<text x="108.8" y="69.3">11</text>
<text x="115.8" y="67.8">VM</text>
<text x="115.8" y="70.4">VP</text>
<text x="144.1" y="70.4">DM</text>
<text x="144.5" y="67.8">DP</text>
<text x="152.3" y="66.7">16</text>
<text x="152.3" y="69.3">15</text>
<text x="225.2" y="67.8">4</text>
<text x="225.2" y="70.4">5</text>
<text x="108.6" y="74.5">14</text>
<text x="108.6" y="77.1">13</text>
<text x="115.8" y="73">RCV</text>
<text x="115.8" y="75.6">DAT/VP</text>
<text x="141" y="75.6">CGND</text>
<text x="152.3" y="74.5">23</text>
<text x="152.3" y="77.1">17</text>
<text x="115.8" y="78.2">SE0/VM</text>
<text x="132.5" y="80.3" transform="rotate(-90 132.5 80.3)">DGND</text>
<text x="141.2" y="78.3">AGND</text>
<text x="131.3" y="87.8" transform="rotate(-90 131.3 87.8)">P1</text>
<text x="111.8" y="103.2">7</text>
<text x="115.8" y="104.3">IN</text>
<text x="128.6" y="104.3">OUTA</text>
<text x="137.2" y="103.2">8</text>
<text x="109.8" y="113.6">1</text>
<text x="128.4" y="109.5">OUTB</text>
<text x="137.2" y="113.6">2</text>
<text x="137.2" y="108.4">5</text>
<text x="109.8" y="118.8">4</text>
<text x="115.8" y="114.7">ENA</text>
<text x="115.8" y="119.9">ENB</text>
<text x="127.3" y="114.7">FLAGA</text>
<text x="127.3" y="119.9">FLAGB</text>
<text x="137.2" y="118.8">3</text>
<text x="47.3" y="144.8">1</text>
<text x="47.3" y="147.4">3</text>
<text x="58.5" y="144.8">2</text>
<text x="58.5" y="147.4">4</text>
<text x="109.8" y="144.8">1</text>
<text x="115.8" y="146">C1+</text>
<text x="129.1" y="146">V+</text>
<text x="136.7" y="144.8">2</text>
<text x="47.3" y="150">5</text>
<text x="47.3" y="152.6">7</text>
<text x="47.3" y="155.2">9</text>
<text x="58.5" y="150">6</text>
<text x="58.5" y="152.6">8</text>
<text x="58.5" y="155.2">10</text>
<text x="109.8" y="150">3</text>
<text x="109.8" y="155.2">4</text>
<text x="115.8" y="151.2">C1-</text>
<text x="129.7" y="151.2">V-</text>
<text x="136.7" y="150">6</text>
<text x="46.1" y="160.5">13</text>
<text x="46.2" y="157.9">11</text>
<text x="58.5" y="157.9">12</text>
<text x="58.5" y="160.5">14</text>
<text x="109.8" y="160.5">5</text>
<text x="115.8" y="156.4">C2+</text>
<text x="115.8" y="161.6">C2-</text>
<text x="46.1" y="163.1">15</text>
<text x="46.1" y="165.7">17</text>
<text x="58.5" y="163.1">16</text>
<text x="58.5" y="165.7">18</text>
<text x="156.7" y="165.7">1</text>
<text x="167.9" y="163.1">G1</text>
<text x="46.1" y="168.3">19</text>
<text x="58.5" y="168.3">20</text>
<text x="108.6" y="170.9">10</text>
<text x="108.8" y="168.3">11</text>
<text x="115.8" y="169.4">T1IN</text>
<text x="115.8" y="172">T2IN</text>
<text x="124.6" y="169.4">T1OUT</text>
<text x="124.6" y="172">T2OUT</text>
<text x="136.7" y="168.3">14</text>
<text x="136.7" y="170.9">7</text>
<text x="156.7" y="168.3">2</text>
<text x="156.7" y="170.9">3</text>
<text x="156.7" y="173.5">4</text>
<text x="167.9" y="168.3">6</text>
<text x="167.9" y="170.9">7</text>
<text x="167.9" y="173.5">8</text>
<text x="108.6" y="176.1">12</text>
<text x="109.8" y="178.7">9</text>
<text x="115.8" y="177.2">R1OUT</text>
<text x="115.8" y="179.8">R2OUT</text>
<text x="126.9" y="177.2">R1IN</text>
<text x="126.9" y="179.8">R2IN</text>
<text x="136.7" y="176.1">13</text>
<text x="136.7" y="178.7">8</text>
<text x="156.7" y="176.1">5</text>
<text x="167.9" y="176.1">9</text>
<text x="167.9" y="178.7">G2</text>
<text x="116.6" y="183.7">3,3V</text>
<text x="126.5" y="183.7">GND</text>
</g>
<g font-size="2.1" fill="#808080">
<text x="49.9" y="144.4">1</text>
<text x="55.9" y="144.4">2</text>
<text x="49.9" y="170.7">19</text>
<text x="54.9" y="170.7">20</text>
</g>
</svg>
